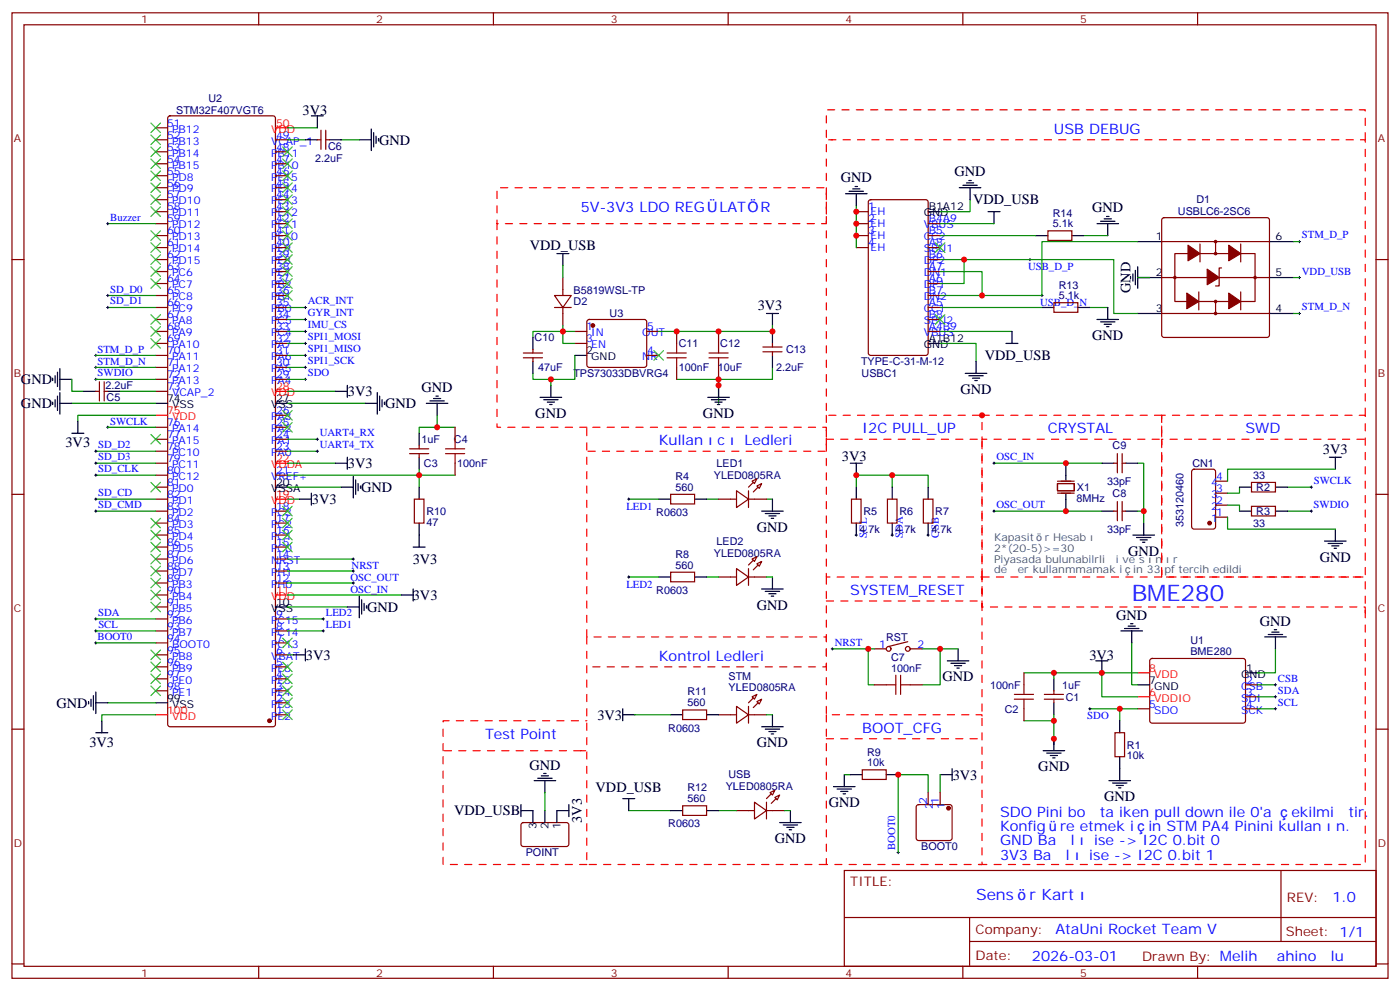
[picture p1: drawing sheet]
<svg xmlns="http://www.w3.org/2000/svg" width="412mm" height="292mm" viewBox="0 0 412 292" stroke-linecap="round" stroke-linejoin="round" font-family="sans-serif">
<g fill="none" stroke="#870000" stroke-width=".35">
<path d="M3.5 3.8h405.4v284.3h-405.4zM7.1 7.3h398.2v277.3h-398.2zM76.2 3.8v3.5M145.3 3.8v3.5M214.5 3.8v3.5M283.6 3.8v3.5M352.8 3.8v3.5M45.9 37.6h3.5M49.6 34.3l.5-.2h30.3l.5 .2 .2 .5v178.5l-.2 .5-.5 .2h-30.3l-.5-.2-.2-.5v-178.5zM45.9 58.8h3.5M45.9 55.3h3.5M45.9 51.8h3.5"/>
<path d="M45.9 48.2h3.5M45.9 44.7h3.5M45.9 41.2h3.5M81.1 58.8h3.6M81.1 55.3h3.6M81.1 51.8h3.6M81.1 48.2h3.6M81.1 44.7h3.6M81.1 41.2h3.6M256 59l.5-.2h16.2l.6 .4 .1 44.8-.5 .6-16.4 .1-.7-.5v-44.7zM3.5 76.4h3.6M45.9 76.4h3.5"/>
<path d="M45.9 80h3.5M45.9 72.9h3.5M45.9 69.4h3.5M45.9 65.9h3.5M45.9 62.3h3.5M81.1 76.4h3.6M81.1 80h3.6M81.1 72.9h3.6M81.1 69.4h3.6M81.1 65.9h3.6M81.1 62.3h3.6M252.2 72.9h3.6"/>
<path d="M252.2 69.4h3.6M252.2 65.9h3.6M252.2 62.3h3.6M273.4 76.4h3.5M273.4 80h3.5M273.4 72.9h3.5M273.4 69.4h3.5M273.4 65.9h3.5M405.3 76.4h3.6M45.9 97.6h3.5M45.9 94.1h3.5M45.9 90.6h3.5"/>
<path d="M45.9 87h3.5M45.9 83.5h3.5M81.1 97.6h3.6M81.1 94.1h3.6M81.1 90.6h3.6M81.1 87h3.6M81.1 83.5h3.6M169.3 97.6h3.6M173.1 94.3l.5-.2h16.2l.5 .2 .2 .5v12.7l-.2 .5-.5 .2h-16.2l-.5-.2-.2-.5v-12.7zM190.5 97.6h3.5M273.4 97.6h3.5M273.4 94.1h3.5"/>
<path d="M273.4 90.6h3.5M273.4 87h3.5M273.4 83.5h3.5M45.9 111.7h3.5M45.9 108.2h3.5M45.9 104.7h3.5M45.9 101.1h3.5M45.9 115.3h3.5M81.1 111.7h3.6M81.1 108.2h3.6M81.1 104.7h3.6M81.1 101.1h3.6"/>
<path d="M169.3 101.1h3.6M190.5 104.7h3.5M45.9 139.9h3.5M45.9 132.9h3.5M45.9 129.4h3.5M45.9 125.8h3.5M45.9 136.4h3.5M81.1 139.9h3.6M81.1 132.9h3.6M81.1 129.4h3.6M81.1 125.8h3.6M81.1 122.3h3.6"/>
<path d="M351.2 138.4l.5-.2h5.7l.6 .4 .1 16.5-.5 .7h-5.9l-.6-.4-.1-16.5zM3.5 145.6h3.6M45.9 157.6h3.5M45.9 154.1h3.5M45.9 150.5h3.5M45.9 143.5h3.5M45.9 147h3.5M81.1 157.6h3.6M81.1 154.1h3.6M81.1 150.5h3.6M311.5 142.4h4.9v2.1h-4.9zM311.5 145.2h4.9"/>
<path d="M311.5 141.7h4.9M358.1 145.2h3.5M358.1 141.7h3.5M358.1 152.3h3.5M358.1 148.8h3.5M405.3 145.6h3.6M45.9 171.7h3.5M45.9 168.2h3.5M45.9 164.6h3.5M45.9 161.1h3.5M45.9 175.2h3.5M45.9 178.8h3.5"/>
<path d="M81.1 171.7h3.6M81.1 168.2h3.6M81.1 164.6h3.6M81.1 161.1h3.6M45.9 199.9h3.5M45.9 196.4h3.5M45.9 192.9h3.5M45.9 189.3h3.5M45.9 185.8h3.5M45.9 182.3h3.5M81.1 199.9h3.6M81.1 196.4h3.6"/>
<path d="M81.1 192.9h3.6M81.1 189.3h3.6M81.1 185.8h3.6M81.1 182.3h3.6M338.9 194.1l.5-.2 27.1 .1 .4 .6-.1 17.9-.6 .5-27.1-.1-.4-.6v-17.7zM3.5 214.7h3.6M45.9 203.4h3.5M81.1 210.5h3.6M81.1 207h3.6M81.1 203.4h3.6M335.1 208.7h3.6M366.9 201.7h3.5"/>
<path d="M366.9 205.2h3.5M366.9 208.7h3.5M405.3 214.7h3.6M248.7 256.4h156.6v28.2h-156.6zM377.3 256.4v20.9M248.7 270.2h156.5M285.6 277.3h119.6M285.6 270.2v14.1M3.5 283.9h3.6M76.2 284.6v3.5M145.3 284.6v3.5M214.5 284.6v3.5"/>
<path d="M283.6 284.6v3.5M352.8 284.6v3.5M405.3 283.9h3.6"/>
</g>
<g fill="none" stroke="#000" stroke-width=".35">
<path d="M91.7 34.1h3.5M93.5 34.1v3.5M109.4 38v6.3M110.1 39.1v4.2M105.8 41.2h3.6M110.8 40.1v2.1M111.5 40.8v.7M249.1 57h6.3M250.1 56.3h4.3M251.2 55.6h2.1M251.9 54.9h.7M252.2 57v3.6"/>
<path d="M282.6 55.3h6.3M283.6 54.6h4.3M284.7 53.9h2.1M285.4 53.2h.7M285.8 55.3v3.5M273.4 62.3h3.5M323.1 65.9h6.4M324.2 65.2h4.2M325.3 64.5h2.1M326 63.7h.7M326.3 65.9v3.5M225.8 92.3h3.5"/>
<path d="M227.5 92.3v3.5M298.1 97.6v3.5M323.1 94.1h6.4M324.2 94.8h4.2M325.3 95.5h2.1M326 96.2h.7M326.3 90.6v3.5M15.5 111.4v.7M15.5 118.4v.7M16.2 110.7v2.1M16.2 117.7v2.1M16.9 109.6v4.2"/>
<path d="M16.9 116.7v4.2M17.6 118.8h3.6M17.6 108.5v6.4M17.6 115.6v6.4M17.6 111.7h3.6M45.9 118.8h3.5M81.1 118.8h3.6M98.8 115.3h3.5M102.3 113.5v3.5M107.6 118.8h3.5M111.1 115.6v6.4M111.8 116.7v4.2"/>
<path d="M112.5 117.7v2.1M113.2 118.4v.7M125.6 118.8h6.3M126.6 118.1h4.3M127.7 117.4h2.1M128.4 116.7h.7M128.8 118.8v3.5M169.3 104.7h3.6M208.5 117h6.3M209.5 117.7h4.3M210.6 118.4h2.1M211.3 119.1h.7"/>
<path d="M211.7 113.5v3.5M273.4 101.1h3.5M284.3 110h6.4M285.4 110.7h4.2M286.5 111.4h2.1M287.2 112.1h.7M287.5 106.4v3.6M296.3 101.1h3.6M21.2 127.6h3.5M22.9 124.1v3.5M98.8 136.4h3.5M102.3 134.7v3.5"/>
<path d="M250.5 136.4h3.5M252.2 136.4v3.5M314 136.4v5M391.6 134.7h3.5M393.3 134.7v3.5M81.1 143.5h3.6M88.2 147h3.5M91.7 145.2v3.6M100.5 143.5h3.6M104.1 140.3v6.3M104.8 141.4v4.2M105.5 142.4v2.1"/>
<path d="M106.2 143.1v.7M123.5 157.6v3.5M314 145.6v4.9M333.7 157.6h6.4M334.8 158.3h4.2M335.8 159h2.2M336.5 159.7h.8M336.9 154.1v3.5M390.2 159.3h6.3M393.3 155.8v3.5M81.1 178.8h3.6M102.3 178.8h3.5"/>
<path d="M105.8 175.6v6.3M106.5 176.6v4.3M107.2 177.7v2.1M107.9 178.4v.7M118.2 175.2h3.5M121.7 161.1h3.5M121.7 173.5v3.5M391.2 160.1h4.3M392.3 160.8h2.1M393 161.5h.7M86.4 192.9h3.6M90 191.1v3.5"/>
<path d="M279 194.6h6.4M280.1 195.3h4.2M281.2 196h2.1M281.9 196.7h.7M282.2 191.1v3.5M322.8 194.6h3.5M324.6 194.6v3.6M330.2 185.8h6.3M331.3 185.1h4.2M332.3 184.4h2.1M333 183.7h.7M333.4 185.8v3.5"/>
<path d="M366.9 198.2h3.5M372.5 187.6h6.4M373.6 186.9h4.2M374.6 186.2h2.2M375.4 185.5h.7M375.7 187.6v3.5M26.1 206.6v.7M26.8 205.9v2.1M27.5 204.9v4.2M28.2 207h3.5M28.2 215.8h3.5M28.2 203.8v6.3"/>
<path d="M30 212.3v3.5M45.9 207h3.5M310.4 217.6v3.5M335.1 201.7h3.6M245.5 231.7h6.4M246.6 232.4h4.2M247.6 233.1h2.2M248.4 233.8h.7M248.7 228.1v3.6M276.9 228.1h3.6M280.5 226.4v3.5M307.3 221.1h6.3"/>
<path d="M308.3 221.8h4.3M309.4 222.5h2.1M310.1 223.2h.7M326.7 229.9h6.3M327.7 230.6h4.3M328.8 231.3h2.1M329.5 232h.7M329.8 226.4v3.5"/>
</g>
<path d="M81.1 37.6h3.6M81.1 115.3h3.6M45.9 122.3h3.5M81.1 136.4h3.6M81.1 147h3.6M81.1 175.2h3.6M335.1 198.2h3.6M45.9 210.5h3.5M335.1 205.2h3.6" fill="none" stroke="#f00" stroke-width=".35"/>
<g fill="none" stroke="#008700" stroke-width=".35">
<path d="M84.7 37.6h8.8M84.7 41.2h5.3M100.5 41.2h5.3M285.8 58.8v3.5h-8.9M252.2 60.6v12.3M276.9 76.4h7.1v7.1h-7.1M276.9 80h12.4v7h-12.4M276.9 69.4h28.3M319.3 69.4h7M276.9 97.6h21.2M276.9 90.6h30M321 90.6h5.3"/>
<path d="M21.2 111.7v3.6h3.5M21.2 118.8h24.7M28.2 111.7h17.7M28.2 108.2h17.7M28.2 104.7h17.7M35.3 115.3h10.6M84.7 118.8h22.9M84.7 115.3h14.1M211.7 111.7v7.1M227.5 108.2v3.5h-28.2M276.9 101.1h10.6v5.3M31.7 125.8h14.2"/>
<path d="M45.9 122.3h-23v1.8M84.7 136.4h14.1M123.5 139.9v3.6M128.8 122.3v3.5M134.1 125.8h-10.6v1.8M262.8 139.9v3.6M292.8 136.4h31.8M335.1 136.4h1.8v17.7M393.3 138.2h-31.7v3.5M84.7 147h3.5M84.7 143.5h15.8M252.2 143.5v-3.6h21.2v3.6"/>
<path d="M292.8 150.5h31.8M361.6 148.8h3.5v1.7M361.6 152.3v3.5h31.7M365.1 143.5v1.7h-3.5M379.2 143.5h7.1M379.2 150.5h7.1M84.7 178.8h17.6M84.7 175.2h33.5M84.7 171.7h19.4M84.7 168.2h19.4M84.7 164.6h19.4M28.2 189.3h17.7"/>
<path d="M84.7 192.9h1.7M245.2 191.1h10.6v10.6h1.7M271.6 191.1h10.6M276.9 191.1v10.6h-5.3M301.6 198.2h33.5M324.6 198.2v7h10.5M333.4 189.3v12.4h1.7M375.7 191.1v7.1h-5.3M31.7 207h14.2M45.9 210.5h-15.9v1.8M301.6 212.3h8.8v7M321 208.7h14.1"/>
<path d="M329.8 208.7v3.6M370.4 208.7h5.3M370.4 205.2h5.3M370.4 201.7h5.3M248.7 228.1h1.8M273.4 233.4v-5.3h-8.8v23M276.9 228.1v5.3"/>
</g>
<g fill="none" stroke="#000" stroke-width=".29">
<path d="M303 76.4h.7M303.4 76.1v.7M306.6 87h.7M306.9 86.7v.7M27.9 108.2h.7M27.9 111.7h.7M27.9 104.7h.7M28.2 104.3v.7M28.2 107.8v.7M28.2 111.4v.7M31.4 125.8h.7M31.7 125.5v.7"/>
<path d="M292.5 136.4h.7M292.8 136.1v.7M251.9 157.6h.7M252.2 157.2v.7M262.5 157.6h.7M262.8 157.2v.7M273 157.6h.8M273.4 157.2v.7M292.5 150.5h.7M292.8 150.2v.7M103.7 171.7h.7M103.7 168.2h.7"/>
<path d="M103.7 164.6h.7M104.1 164.3v.7M104.1 167.8v.7M104.1 171.3v.7M27.9 189.3h.7M28.2 189v.7M320.7 208.7h.7M321 208.4v.7M375.4 208.7h.7M375.4 205.2h.7M375.4 201.7h.7M375.7 201.3v.7"/>
<path d="M375.7 204.9v.7M375.7 208.4v.7M264.2 251.1h.7M264.6 250.7v.7"/>
</g>
<g fill="#870000" stroke="#870000" stroke-width=".35">
<circle cx="79.4" cy="212.3" r=".53"/>
<circle cx="356.3" cy="154.1" r=".53"/>
<circle cx="174.6" cy="95.8" r=".53"/>
</g>
<path d="M275.5 71.5l2.8 2.8M278.3 71.5l-2.8 2.8M275.5 92.7l2.8 2.8M278.3 92.7l-2.8 2.8" fill="none" stroke="#3c3" stroke-width=".35"/>
<path d="M289.3 129.4v40.5M342.2 122.3v7.1M342.2 122.3h-52.9v7.1h52.9M289.3 169.9h112.9v84.7h-112.9v-84.7v8.9h112.9v1.7M342.2 169.9v-47.6h60v47.6h-60v-40.5h60" fill="none" stroke="#f00" stroke-width=".35" stroke-dasharray="2.1 2.1"/>
<path d="M342.4 64.3l.5-.2h30.3l.5 .2 .2 .5v33.9l-.2 .5-.5 .2h-30.3l-.5-.3-.2-.4v-33.9z" fill="#fff" stroke="#870000" stroke-width=".35"/>
<g fill="none" stroke="#000" stroke-width=".35">
<path d="M90 41.2h3.5M97 41.2h3.5M164 74.7h3.6M165.8 74.7v3.5M291 62.3h3.6M292.8 62.3v3.6M305.2 69.4h3.5M315.7 69.4h3.6M334.4 79.6v4.3M335.1 71.2h7.1M335.1 78.6v6.3M373.9 71.2h7.1"/>
<path d="M157 99.4v3.5M227.5 97.6v3.5M306.9 90.6h3.5M317.5 90.6h3.5M333 81.4v.7M333.7 80.7v2.1M335.1 81.7h7.1M335.1 92.3h7.1M373.9 81.7h7.1M373.9 92.3h7.1M24.7 115.3h3.5M31.7 115.3h3.6"/>
<path d="M157 106.4v3.6M159.1 117h6.4M160.2 117.7h4.2M161.2 118.4h2.1M161.9 119.1h.7M162.3 113.5v3.5M227.5 104.7v3.5M123.5 127.6v3.5M123.5 134.7v3.5M324.6 136.4h3.5M331.6 136.4h3.5M123.5 143.5v3.5"/>
<path d="M123.5 154.1v3.5M194 147h3.6M204.6 147h3.5M224.4 150.5h6.3M225.4 151.2h4.3M226.5 151.9h2.1M227.2 152.6h.7M227.5 147v3.5M252.2 143.5v3.5M252.2 154.1v3.5M262.8 143.5v3.5M262.8 154.1v3.5"/>
<path d="M273.4 143.5v3.5M273.4 154.1v3.5M324.6 150.5h3.5M331.6 150.5h3.5M365.1 150.5h3.6M365.1 143.5h3.6M375.7 150.5h3.5M375.7 143.5h3.5M194 169.9h3.6M204.6 169.9h3.5M224.4 173.5h6.3M225.4 174.2h4.3"/>
<path d="M226.5 174.9h2.1M227.2 175.6h.7M227.5 169.9v3.6M310.4 199.9v3.5M183.4 210.5h3.6M183.4 208.7v3.6M197.6 210.5h3.5M208.1 210.5h3.6M224.4 214h6.3M225.4 214.7h4.3M226.5 215.4h2.1M227.2 216.1h.7"/>
<path d="M227.5 210.5v3.5M310.4 207v3.5M329.8 212.3v3.5M153.5 238.7h3.5v3.6M153.5 237v3.5M157.3 229.9h6.4M158.4 229.2h4.2M159.5 228.5h2.1M160.2 227.8h.7M160.5 229.9v3.5M160.5 238.7v3.6M167.6 238.7h-3.6v3.6"/>
<path d="M167.6 237v3.5M183.4 235.2h3.6M185.2 235.2v3.5M197.6 238.7h3.5M208.1 238.7h3.6M232.8 238.7v3.6M250.5 228.1h3.5M261.1 228.1h3.5M329.8 222.8v3.6M229.7 242.3h6.3M230.7 243h4.2M231.8 243.7h2.1"/>
<path d="M232.5 244.4h.7"/>
</g>
<g fill="none" stroke="#870000" stroke-width=".35">
<path d="M94.5 38.3v5.7M96 38.3v5.7M93.5 41.2h1M96 41.2h1M308.7 68h7v2.8h-7zM342.2 71.2h31.7M346.1 74.7h23.6v14.1h-23.6zM353.5 71.9v5.3M358.1 71.2v3.5M359.8 78.9h-.7v5.3h-1M365.5 71.9v5.3M163.3 87h5l-2.5 3.6z"/>
<path d="M163.3 90.6h5M165.8 81.7v5.3M165.8 90.6v5.2M199.3 97.6v3.5M211.7 97.6v3.5M310.4 89.1h7.1v2.9h-7.1zM342.2 92.3h31.7M342.2 81.7h31.7M353.1 86v5.3M358.1 88.8v3.5M365.5 86v5.3M28.2 115.3h1.1"/>
<path d="M29.3 112.4v5.7M30.7 112.4v5.7M30.7 115.3h1M154.2 105.4h5.6M154.2 104h5.6M157 102.9v1.1M157 105.4v1M199.3 108.2v3.5M211.7 108.2v3.5M224.7 103.6h5.7M224.7 102.2h5.7M227.5 101.1v1.1"/>
<path d="M227.5 103.6v1.1M120.6 133.6h5.7M120.6 132.2h5.7M123.5 131.1v1.1M123.5 133.6v1.1M134.1 125.8v3.6M134.1 136.4v3.5M328.1 136.4h1M329.1 133.6v5.6M330.6 133.6v5.6M330.6 136.4h1M122.1 147h2.8v7.1h-2.8z"/>
<path d="M197.6 145.6h7v2.8h-7zM211.7 147h5.3M217 144.5l3.5 2.5-3.5 2.5zM220.5 144.5v5M220.5 147h5.3M221.5 141.7l1.5-.7-.8 1.4zM223 143.1l1.4-.7-.7 1.4zM250.8 147h2.8v7.1h-2.8zM261.4 147h2.8v7.1h-2.8zM272 147h2.8v7.1h-2.8zM328.1 150.5h1M329.1 147.7v5.7"/>
<path d="M330.6 147.7v5.7M330.6 150.5h1M368.7 142.1h7v2.8h-7zM368.7 149.1h7v2.8h-7zM197.6 168.5h7v2.8h-7zM211.7 169.9h5.3M217 167.5l3.5 2.4-3.5 2.5zM220.5 167.5v4.9M220.5 169.9h5.3M221.5 164.6l1.5-.7-.8 1.4zM223 166.1l1.4-.8-.7 1.5zM257.5 191.1h3.6"/>
<path d="M267.4 189l-5.6 1.4M268.1 191.1h3.5M301.6 198.2v3.5M201.1 209.1h7v2.8h-7zM211.7 210.5h5.3M217 208l3.5 2.5-3.5 2.5zM220.5 210.5h5.3M220.5 208v5M221.5 205.2l1.5-.7-.8 1.4zM223 206.6l1.4-.7-.7 1.4zM257.5 201.7h3.6M268.1 201.7h3.5"/>
<path d="M301.6 208.7v3.6M307.6 205.9h5.7M307.6 204.5h5.7M310.4 203.4v1.1M310.4 205.9v1.1M328.4 215.8h2.9v7h-2.9zM201.1 237.3h7v2.8h-7zM217 238.7h5.2M222.2 236.3l3.6 2.4-3.6 2.5zM225.8 238.7h5.3M225.8 236.3v4.9M226.8 233.4l1.4-.7-.7 1.4z"/>
<path d="M228.2 234.8l1.5-.7-.7 1.4zM254 226.7h7.1v2.9h-7.1zM270.1 237.2l.5-.2h9.2l.5 .2 .2 .5v9.1l-.3 .5-.4 .2h-9.2l-.5-.2-.2-.5v-9.1zM273.4 233.4v3.6M276.9 233.4v3.6M153.7 242.5l.5-.2h12.9l.5 .7-.1 5.9-.6 .4-13-.1-.4-.6v-5.6z"/>
<circle cx="358.1" cy="71.2" r=".35"/>
<circle cx="358.1" cy="74.7" r=".35"/>
<circle cx="346.1" cy="81.7" r=".35"/>
<circle cx="358.1" cy="88.8" r=".35"/>
<circle cx="358.1" cy="92.3" r=".35"/>
<circle cx="369.7" cy="81.7" r=".35"/>
<circle cx="261.8" cy="191.1" r=".71"/>
<circle cx="267.4" cy="191.1" r=".71"/>
</g>
<g fill="#870000" stroke="#870000" stroke-width=".35">
<path d="M355.6 79.3l3.5 2.4-3.5 2.2z"/>
<path d="M350 72.2l3.5 2.5-3.5 2.1z"/>
<path d="M361.9 72.2l3.6 2.5-3.6 2.1z"/>
<path d="M349.6 86.3l3.5 2.5-3.5 2.1z"/>
<path d="M361.9 86.3l3.6 2.5-3.6 2.1z"/>
<path d="M221.9 208.4l1.4-1.4z"/>
<path d="M220.5 207l1.4-1.4z"/>
<path d="M221.9 167.8l1.4-1.4z"/>
<path d="M220.5 166.4l1.4-1.4z"/>
<path d="M227.2 236.6l1.4-1.4z"/>
<path d="M227.2 233.8l-1.4 1.4z"/>
<path d="M221.9 144.9l1.4-1.4z"/>
<path d="M220.5 143.5l1.4-1.4z"/>
<circle cx="279.4" cy="238" r=".53"/>
</g>
<g fill="none" stroke="#000" stroke-width=".29">
<path d="M31.4 65.9h.7M31.7 65.5v.7M382.4 71.2h.7M382.8 70.8v.7M31.4 90.6h.7M31.4 87h.7M31.7 86.7v.7M31.7 90.2v.7M89.6 97.6h.7M89.6 90.6h.7M89.6 94.1h.7M90 90.2v.7"/>
<path d="M90 93.7v.7M90 97.3v.7M382.4 81.7h.7M382.4 92.3h.7M382.8 81.4v.7M382.8 92v.7M89.6 111.7h.7M89.6 101.1h.7M89.6 104.7h.7M89.6 108.2h.7M90 100.8v.7M90 104.3v.7"/>
<path d="M90 107.8v.7M90 111.4v.7M27.9 132.9h.7M27.9 136.4h.7M27.9 139.9h.7M28.2 132.5v.7M28.2 136.1v.7M28.2 139.6v.7M93.1 132.9h.7M93.1 129.4h.7M93.5 129v.7M93.5 132.5v.7"/>
<path d="M27.9 147h.7M27.9 150.5h.7M28.2 146.6v.8M28.2 150.2v.7M184.9 147h.7M185.2 146.6v.8M385.9 143.5h.7M385.9 150.5h.7M386.3 143.1v.7M386.3 150.2v.7M184.9 169.9h.7M185.2 169.6v.7"/>
<path d="M27.9 185.8h.7M27.9 182.3h.7M28.2 181.9v.7M28.2 185.5v.7M94.9 185.8h.7M94.9 182.3h.7M95.2 181.9v.7M95.2 185.5v.7M244.8 191.1h.7M245.2 190.7v.8"/>
</g>
<g fill="none" stroke="#008700" stroke-width=".35">
<path d="M31.7 65.9h14.2M165.8 78.2v3.5M276.9 65.9h15.9M284 76.4h44.1v15.9h7M335.1 71.2h-28.2v15.8h-17.6M381 71.2h1.8M31.7 90.6h14.2M31.7 87h14.2M84.7 97.6h5.3M84.7 94.1h5.3M84.7 90.6h5.3M157 99.4v-1.8h8.8v3.5h3.5"/>
<path d="M165.8 95.8v1.8h3.5M227.5 95.8v1.8h-33.5M335.1 81.7h3.6M381 81.7h1.8M381 92.3h1.8M84.7 111.7h5.3M84.7 108.2h5.3M84.7 104.7h5.3M84.7 101.1h5.3M157 110v1.7h5.3v1.8M169.3 104.7v7h-7M28.2 139.9h17.7"/>
<path d="M28.2 132.9h17.7M28.2 136.4h17.7M84.7 139.9h49.4M84.7 132.9h8.8M84.7 129.4h8.8M123.5 138.2v1.7M28.2 147h17.7M28.2 150.5h17.7M185.2 147h8.8M208.1 147h3.6M225.8 147h1.7M335.1 150.5h1.8"/>
<path d="M185.2 169.9h8.8M208.1 169.9h3.6M225.8 169.9h1.7M28.2 182.3h17.7M28.2 185.8h17.7M84.7 182.3h10.5M84.7 185.8h10.5M255.8 191.1h1.7M310.4 198.2v1.7M187 210.5h10.6M225.8 210.5h1.7M310.4 210.5v1.8"/>
<path d="M160.5 233.4v5.3M185.2 238.7h12.4M211.7 238.7h5.3M231.1 238.7h1.7"/>
</g>
<g fill="none" stroke="#3c3" stroke-width=".35">
<path d="M44.4 36.2l2.9 2.9M44.4 39.8l2.9 2.8M47.3 36.2l-2.9 2.9M47.3 39.8l-2.9 2.8M44.4 43.3l2.9 2.8M44.4 46.8l2.9 2.8M44.4 50.3l2.9 2.9M44.4 53.9l2.9 2.8M44.4 57.4l2.9 2.8M47.3 43.3l-2.9 2.8M47.3 46.8l-2.9 2.8M47.3 50.3l-2.9 2.9"/>
<path d="M47.3 53.9l-2.9 2.8M47.3 57.4l-2.9 2.8M83.3 43.3l2.8 2.8M83.3 46.8l2.8 2.8M83.3 50.3l2.8 2.9M83.3 53.9l2.8 2.8M83.3 57.4l2.8 2.8M86.1 43.3l-2.8 2.8M86.1 46.8l-2.8 2.8M86.1 50.3l-2.8 2.9M86.1 53.9l-2.8 2.8M86.1 57.4l-2.8 2.8"/>
<path d="M44.4 60.9l2.9 2.8M44.4 68l2.9 2.8M44.4 71.5l2.9 2.8M44.4 75l2.9 2.9M44.4 78.6l2.9 2.8M47.3 60.9l-2.9 2.8M47.3 68l-2.9 2.8M47.3 71.5l-2.9 2.8M47.3 75l-2.9 2.9M47.3 78.6l-2.9 2.8M83.3 78.6l2.8 2.8M83.3 75l2.8 2.9"/>
<path d="M83.3 71.5l2.8 2.8M83.3 68l2.8 2.8M83.3 64.5l2.8 2.8M83.3 60.9l2.8 2.8M86.1 78.6l-2.8 2.8M86.1 75l-2.8 2.9M86.1 71.5l-2.8 2.8M86.1 68l-2.8 2.8M86.1 64.5l-2.8 2.8M86.1 60.9l-2.8 2.8M44.4 82.1l2.9 2.8M44.4 92.7l2.9 2.8"/>
<path d="M44.4 96.2l2.9 2.8M44.4 99.7l2.9 2.9M47.3 82.1l-2.9 2.8M47.3 92.7l-2.9 2.8M47.3 96.2l-2.9 2.8M47.3 99.7l-2.9 2.9M83.3 85.6l2.8 2.8M83.3 82.1l2.8 2.8M86.1 85.6l-2.8 2.8M86.1 82.1l-2.8 2.8M192.6 103.3l2.8 2.8M195.4 103.3l-2.8 2.8"/>
<path d="M44.4 128l2.9 2.8M47.3 128l-2.9 2.8M83.3 124.4l2.8 2.8M83.3 120.9l2.8 2.8M86.1 124.4l-2.8 2.8M86.1 120.9l-2.8 2.8M44.4 142.1l2.9 2.8M44.4 152.6l2.9 2.9M44.4 156.2l2.9 2.8M44.4 159.7l2.9 2.8M47.3 159.7l-2.9 2.8M47.3 142.1l-2.9 2.8"/>
<path d="M47.3 152.6l-2.9 2.9M47.3 156.2l-2.9 2.8M83.3 159.7l2.8 2.8M83.3 156.2l2.8 2.8M83.3 152.6l2.8 2.9M83.3 149.1l2.8 2.8M86.1 159.7l-2.8 2.8M86.1 156.2l-2.8 2.8M86.1 152.6l-2.8 2.9M86.1 149.1l-2.8 2.8M44.4 163.2l2.9 2.9M44.4 166.8l2.9 2.8"/>
<path d="M44.4 170.3l2.9 2.8M44.4 173.8l2.9 2.8M44.4 177.3l2.9 2.9M47.3 163.2l-2.9 2.9M47.3 166.8l-2.9 2.8M47.3 170.3l-2.9 2.8M47.3 173.8l-2.9 2.8M47.3 177.3l-2.9 2.9M44.4 191.5l2.9 2.8M44.4 195l2.9 2.8M44.4 198.5l2.9 2.8M47.3 198.5l-2.9 2.8"/>
<path d="M47.3 195l-2.9 2.8M47.3 191.5l-2.9 2.8M83.3 198.5l2.8 2.8M83.3 195l2.8 2.8M83.3 187.9l2.8 2.8M86.1 198.5l-2.8 2.8M86.1 195l-2.8 2.8M86.1 187.9l-2.8 2.8M44.4 202l2.9 2.9M47.3 202l-2.9 2.9M83.3 209.1l2.8 2.8M83.3 205.6l2.8 2.8"/>
<path d="M83.3 202l2.8 2.9M86.1 209.1l-2.8 2.8M86.1 205.6l-2.8 2.8M86.1 202l-2.8 2.9"/>
</g>
<path d="M402.2 41.2v-8.9h-158.8v8.9h1.8M172.9 125.8h-26.5v-59.9h97v-10.6h-97v10.6M243.4 122.3v47.6h45.9v-40.5h-45.9M402.2 122.3v-81.1h-158.8v81.1h45.9M243.4 169.9v40.6h45.9v1.8M243.4 177h45.9M172.9 187.6v-54.7h70.5v-7.1h-70.5v7.1M243.4 210.5v44.1h45.9h-1.8M243.4 217.6h45.9M130.5 221.1v-8.8h42.4M172.9 254.6h-42.4v-33.5h42.4h-1.8M243.4 254.6h-70.5v-67h70.5v8.8h-70.5" fill="none" stroke="#f00" stroke-width=".35" stroke-dasharray="2.1 2.1"/>
<g fill="none" stroke="#a10000" stroke-width=".35">
<path d="M196.5 105.4h5.6M196.5 104h5.6M199.3 101.1v2.9M199.3 105.4v2.8M208.8 105.4h5.7M208.8 104h5.7M211.7 101.1v2.9M211.7 105.4v2.8M131.2 133.6h5.7M131.2 132.2h5.7M134.1 129.4v2.8M134.1 133.6v2.8"/>
<path d="M263.9 198.9v5.6M265.3 198.9v5.6M261.1 201.7h2.8M265.3 201.7h2.8M298.8 205.9h5.6M298.8 204.5h5.6M301.6 201.7v2.8M301.6 205.9v2.8"/>
</g>
<g fill="#c00">
<circle cx="310.4" cy="217.6" r=".88"/>
<circle cx="252.2" cy="139.9" r=".88"/>
<circle cx="262.8" cy="139.9" r=".88"/>
<circle cx="128.8" cy="125.8" r=".88"/>
<circle cx="276.9" cy="191.1" r=".88"/>
<circle cx="314" cy="136.4" r=".88"/>
<circle cx="314" cy="150.5" r=".88"/>
<circle cx="252.2" cy="69.4" r=".88"/>
<circle cx="252.2" cy="65.9" r=".88"/>
<circle cx="252.2" cy="62.3" r=".88"/>
<circle cx="211.7" cy="111.7" r=".88"/>
<circle cx="324.6" cy="198.2" r=".88"/>
<circle cx="329.8" cy="208.7" r=".88"/>
<circle cx="289.3" cy="122.3" r=".88"/>
<circle cx="162.3" cy="111.7" r=".88"/>
<circle cx="211.7" cy="113.5" r=".88"/>
<circle cx="123.5" cy="139.9" r=".88"/>
<circle cx="289.3" cy="87" r=".88"/>
<circle cx="284" cy="76.4" r=".88"/>
<circle cx="310.4" cy="198.2" r=".88"/>
<circle cx="310.4" cy="212.3" r=".88"/>
<circle cx="199.3" cy="97.6" r=".88"/>
<circle cx="227.5" cy="97.6" r=".88"/>
<circle cx="211.7" cy="97.6" r=".88"/>
<circle cx="336.9" cy="150.5" r=".88"/>
<circle cx="264.6" cy="228.1" r=".88"/>
<circle cx="255.8" cy="191.1" r=".88"/>
<circle cx="165.8" cy="97.6" r=".88"/>
</g>
<text font-size="6.7" fill="#00f" x="333.4" y="177">BME280</text>
<g font-size="4.6" fill="#00f">
<text x="287.5" y="265.2">Sens</text>
<text x="303.2" y="265.2">r Kart</text>
</g>
<g font-size="4.2">
<text x="89.1" y="33.8">3V3</text>
<text x="111.7" y="42.6">GND</text>
<text x="247.6" y="53.7">GND</text>
<text x="281.2" y="52">GND</text>
<text x="286.7" y="60.2">VDD_USB</text>
<text x="321.7" y="62.6">GND</text>
<text x="156" y="73.6">VDD_USB</text>
<text x="333" y="86.3" transform="rotate(-90 333 86.3)">GND</text>
<text x="223.2" y="91.2">3V3</text>
<text x="321.7" y="100.2">GND</text>
<text x="290.1" y="106.1">VDD_USB</text>
<text x="6.2" y="113.2">GND</text>
<text x="102.5" y="116.7">3V3</text>
<text x="124.1" y="115.4">GND</text>
<text x="282.9" y="116">GND</text>
<text x="6.2" y="120.2">GND</text>
<text x="113.4" y="120.2">GND</text>
<text x="157.7" y="123.1">GND</text>
<text x="207.1" y="123.1">GND</text>
<text x="19.3" y="131.7">3V3</text>
<text x="102.5" y="137.9">3V3</text>
<text x="248" y="135.7">3V3</text>
<text x="389.7" y="133.6">3V3</text>
<text x="91.9" y="148.4">3V3</text>
<text x="106.4" y="144.9">GND</text>
<text x="223" y="156.6">GND</text>
<text x="121.6" y="166.1">3V3</text>
<text x="332.3" y="163.7">GND</text>
<text x="388.8" y="165.4">GND</text>
<text x="121.6" y="176.7">3V3</text>
<text x="223" y="179.6">GND</text>
<text x="108.1" y="180.2">GND</text>
<text x="328.8" y="182.6">GND</text>
<text x="371.1" y="184.4">GND</text>
<text x="90.1" y="194.3">3V3</text>
<text x="320.9" y="194.3">3V3</text>
<text x="277.6" y="200.6">GND</text>
<text x="16.6" y="208.4">GND</text>
<text x="176" y="211.9">3V3</text>
<text x="26.3" y="219.9">3V3</text>
<text x="223" y="220.1">GND</text>
<text x="155.9" y="226.7">GND</text>
<text x="305.9" y="227.2">GND</text>
<text x="175.4" y="233.1">VDD_USB</text>
<text x="280.6" y="229.6">3V3</text>
<text x="244.1" y="237.8">GND</text>
<text x="325.3" y="236">GND</text>
<text x="133.8" y="240.2">VDD_USB</text>
<text x="171.4" y="242.4" transform="rotate(-90 171.4 242.4)">3V3</text>
<text x="228.2" y="248.4">GND</text>
</g>
<g font-size="4.2" fill="#00f">
<text x="310.4" y="39.4">USB DEBUG</text>
<text x="171.1" y="62.3">5V-3V3 LDO REG</text>
<text x="211.9" y="62.3">LAT</text>
<text x="224" y="62.3">R</text>
<text x="194" y="131.1">Kullan</text>
<text x="211.4" y="131.1">c</text>
<text x="219.3" y="131.1">Ledleri</text>
<text x="254" y="127.6">I2C PULL_UP</text>
<text x="308.7" y="127.6">CRYSTAL</text>
<text x="366.9" y="127.6">SWD</text>
<text x="250.5" y="175.2">SYSTEM_RESET</text>
<text x="194" y="194.6">Kontrol Ledleri</text>
<text x="254" y="215.8">BOOT_CFG</text>
<text x="142.9" y="217.6">Test Point</text>
<text x="294.6" y="240.5">SDO Pini bo</text>
<text x="294.6" y="244.7">Konfig</text>
<text x="312.3" y="244.7">re etmek i</text>
<text x="324" y="240.5">ta iken pull down ile 0'a</text>
<text x="338.3" y="244.7">in STM PA4 Pinini kullan</text>
<text x="380.4" y="240.5">ekilmi</text>
<text x="393.6" y="244.7">n.</text>
<text x="397.2" y="240.5">tir.</text>
<text x="294.6" y="249">GND Ba</text>
<text x="315.4" y="249">l</text>
<text x="322.3" y="249">ise -&gt; I2C 0.bit 0</text>
<text x="294.6" y="253.2">3V3 Ba</text>
<text x="314" y="253.2">l</text>
<text x="320.9" y="253.2">ise -&gt; I2C 0.bit 1</text>
<text x="392.5" y="265.6">1.0</text>
<text x="310.9" y="275.2">AtaUni Rocket Team V</text>
<text x="304" y="283">2026-03-01</text>
<text x="376.1" y="282.9">ahino</text>
<text x="392" y="282.9">lu</text>
</g>
<g font-size="3.9" fill="#800">
<text x="250.5" y="260.9">TITLE:</text>
<text x="379.1" y="265.6">REV:</text>
<text x="287.4" y="275.1">Company:</text>
<text x="378.7" y="275.8">Sheet: 1/1</text>
<text x="287.4" y="282.8">Date:</text>
<text x="336.4" y="282.9">Drawn By: Melih</text>
</g>
<g font-size="3.2" fill="#800">
<text x="41.6" y="6.8">1</text>
<text x="110.8" y="6.8">2</text>
<text x="179.9" y="6.8">3</text>
<text x="249.1" y="6.8">4</text>
<text x="318.2" y="6.8">5</text>
<text x="4.1" y="41.9">A</text>
<text x="405.9" y="41.9">A</text>
<text x="4.1" y="111">B</text>
<text x="405.9" y="111">B</text>
<text x="4.1" y="180.2">C</text>
<text x="405.9" y="180.2">C</text>
<text x="4.1" y="249.3">D</text>
<text x="405.9" y="249.3">D</text>
<text x="41.6" y="287.6">1</text>
<text x="110.8" y="287.6">2</text>
<text x="179.9" y="287.6">3</text>
<text x="249.1" y="287.6">4</text>
<text x="318.2" y="287.6">5</text>
</g>
<g font-size="3.2" fill="#000080">
<text x="61.4" y="30">U2</text>
<text x="51.9" y="33.5">STM32F407VGT6</text>
<text x="92.8" y="47.6">2.2uF</text>
<text x="96.7" y="44">C6</text>
<text x="352.4" y="59.9">D1</text>
<text x="310.1" y="63.8">R14</text>
<text x="347" y="63.5">USBLC6-2SC6</text>
<text x="310.1" y="66.9">5.1k</text>
<text x="168.9" y="86.4">B5819WSL-TP</text>
<text x="169" y="89.9">D2</text>
<text x="311.9" y="88.1">5.1k</text>
<text x="311.9" y="85">R13</text>
<text x="179.6" y="93.5">U3</text>
<text x="157.5" y="100.5">C10</text>
<text x="200" y="102.3">C11</text>
<text x="212.2" y="102.3">C12</text>
<text x="231.6" y="104">C13</text>
<text x="253.6" y="107.6">TYPE-C-31-M-12</text>
<text x="158.5" y="109.3">47uF</text>
<text x="168.9" y="111.1">TPS73033DBVRG4</text>
<text x="199.9" y="109.3">100nF</text>
<text x="211.4" y="109.3">10uF</text>
<text x="228.6" y="109.3">2.2uF</text>
<text x="253.8" y="111.1">USBC1</text>
<text x="31.1" y="114.6">2.2uF</text>
<text x="31.4" y="118.2">C5</text>
<text x="124.2" y="130.5">1uF</text>
<text x="133.7" y="130.5">C4</text>
<text x="124.9" y="137.5">C3</text>
<text x="134.7" y="137.6">100nF</text>
<text x="211.1" y="137.5">LED1</text>
<text x="327.7" y="132.2">C9</text>
<text x="351.2" y="137.6">CN1</text>
<text x="199" y="141.3">R4</text>
<text x="210.3" y="141.1">YLED0805RA</text>
<text x="326.1" y="142.8">33pF</text>
<text x="369.1" y="141.1">33</text>
<text x="199" y="144.5">560</text>
<text x="317.1" y="147.8">8MHz</text>
<text x="317.2" y="144.6">X1</text>
<text x="327.7" y="146.4">C8</text>
<text x="370.1" y="144.6">R2</text>
<text x="125.6" y="154.9">47</text>
<text x="125.6" y="151.7">R10</text>
<text x="193.3" y="151.9">R0603</text>
<text x="254.4" y="151.7">R5</text>
<text x="264.9" y="151.7">R6</text>
<text x="275.5" y="151.7">R7</text>
<text x="348.7" y="155.2" transform="rotate(-90 348.7 155.2)">353120460</text>
<text x="369.1" y="155.2">33</text>
<text x="370.1" y="151.7">R3</text>
<text x="211.1" y="160.5">LED2</text>
<text x="253.2" y="157">4.7k</text>
<text x="263.8" y="157">4.7k</text>
<text x="274.4" y="157">4.7k</text>
<text x="326.1" y="156.9">33pF</text>
<text x="199" y="167.5">560</text>
<text x="199" y="164.2">R8</text>
<text x="210.3" y="164">YLED0805RA</text>
<text x="193.3" y="174.9">R0603</text>
<text x="261" y="188.7">RST</text>
<text x="350.7" y="189.7">U1</text>
<text x="262.5" y="197.8">100nF</text>
<text x="262.5" y="194.6">C7</text>
<text x="350.7" y="192.9">BME280</text>
<text x="214.6" y="203.4">YLED0805RA</text>
<text x="214.6" y="200.3">STM</text>
<text x="291.7" y="202.8">100nF</text>
<text x="312.9" y="202.9">1uF</text>
<text x="202.5" y="208">560</text>
<text x="202.5" y="204.8">R11</text>
<text x="296" y="209.9">C2</text>
<text x="314" y="206.4">C1</text>
<text x="196.8" y="215.4">R0603</text>
<text x="332" y="220.5">R1</text>
<text x="255.4" y="225.7">10k</text>
<text x="255.4" y="222.5">R9</text>
<text x="332" y="223.6">10k</text>
<text x="202.5" y="233">R12</text>
<text x="213.8" y="232.8">YLED0805RA</text>
<text x="214.6" y="229.3">USB</text>
<text x="202.5" y="236.3">560</text>
<text x="196.8" y="243.7">R0603</text>
<text x="271.3" y="250.4">BOOT0</text>
<text x="154.9" y="252.2">POINT</text>
</g>
<g font-size="3.2" fill="#00f">
<text x="49.2" y="37.3">51</text>
<text x="49.2" y="40.8">52</text>
<text x="50.7" y="39.1">PB12</text>
<text x="81.3" y="40.8">49</text>
<text x="49.2" y="44.3">53</text>
<text x="49.2" y="47.9">54</text>
<text x="50.7" y="42.6">PB13</text>
<text x="50.7" y="46.1">PB14</text>
<text x="79.8" y="46.1">PB11</text>
<text x="79.8" y="42.6">VCAP_1</text>
<text x="81.3" y="47.9">47</text>
<text x="81.3" y="44.3">48</text>
<text x="49.2" y="51.4">55</text>
<text x="50.7" y="49.6">PB15</text>
<text x="50.7" y="53.2">PD8</text>
<text x="79.8" y="53.2">PE15</text>
<text x="79.8" y="49.6">PB10</text>
<text x="81.3" y="51.4">46</text>
<text x="49.2" y="54.9">56</text>
<text x="49.2" y="58.5">57</text>
<text x="50.7" y="56.7">PD9</text>
<text x="79.8" y="56.7">PE14</text>
<text x="81.3" y="58.5">44</text>
<text x="81.3" y="54.9">45</text>
<text x="32.5" y="65">Buzzer</text>
<text x="49.2" y="62">58</text>
<text x="49.2" y="65.5">59</text>
<text x="50.7" y="60.2">PD10</text>
<text x="50.7" y="63.7">PD11</text>
<text x="79.8" y="63.7">PE12</text>
<text x="79.8" y="60.2">PE13</text>
<text x="81.3" y="65.5">42</text>
<text x="81.3" y="62">43</text>
<text x="255.8" y="65.5">2</text>
<text x="255.8" y="62">1</text>
<text x="256.5" y="63.4">EH</text>
<text x="273.6" y="65.5">B4A9</text>
<text x="49.2" y="69">60</text>
<text x="50.7" y="67.3">PD12</text>
<text x="50.7" y="70.8">PD13</text>
<text x="79.8" y="70.8">PE10</text>
<text x="79.8" y="67.3">PE11</text>
<text x="81.3" y="69">41</text>
<text x="255.8" y="69">3</text>
<text x="256.5" y="70.4">EH</text>
<text x="256.5" y="66.9">EH</text>
<text x="272.1" y="70.8">CC2</text>
<text x="272.1" y="67.3">VBUS</text>
<text x="273.6" y="69">B5</text>
<text x="383.5" y="70.2">STM_D_P</text>
<text x="49.2" y="72.6">61</text>
<text x="49.2" y="76.1">62</text>
<text x="50.7" y="74.3">PD14</text>
<text x="50.7" y="77.9">PD15</text>
<text x="79.8" y="77.9">PE8</text>
<text x="79.8" y="74.3">PE9</text>
<text x="81.3" y="76.1">39</text>
<text x="81.3" y="72.6">40</text>
<text x="255.8" y="72.6">4</text>
<text x="256.5" y="74">EH</text>
<text x="272.1" y="77.9">DP2</text>
<text x="272.1" y="74.3">SBU1</text>
<text x="273.6" y="76.1">B6</text>
<text x="273.6" y="72.6">A8</text>
<text x="49.2" y="79.6">63</text>
<text x="49.2" y="83.1">64</text>
<text x="50.7" y="81.4">PC6</text>
<text x="79.8" y="81.4">PE7</text>
<text x="81.3" y="83.1">37</text>
<text x="81.3" y="79.6">38</text>
<text x="272.1" y="81.4">DN1</text>
<text x="273.6" y="83.1">A6</text>
<text x="273.6" y="79.6">A7</text>
<text x="302.8" y="79.6">USB_D_P</text>
<text x="383.5" y="80.9">VDD_USB</text>
<text x="32.5" y="86.1">SD_D0</text>
<text x="32.5" y="89.7">SD_D1</text>
<text x="49.2" y="86.7">65</text>
<text x="50.7" y="84.9">PC7</text>
<text x="50.7" y="88.4">PC8</text>
<text x="79.8" y="88.4">PB1</text>
<text x="79.8" y="84.9">PB2</text>
<text x="81.3" y="86.7">36</text>
<text x="90.7" y="89.7">ACR_INT</text>
<text x="272.1" y="88.4">DN2</text>
<text x="272.1" y="84.9">DP1</text>
<text x="273.6" y="86.7">B7</text>
<text x="49.2" y="90.2">66</text>
<text x="49.2" y="93.7">67</text>
<text x="50.7" y="92">PC9</text>
<text x="50.7" y="95.5">PA8</text>
<text x="79.8" y="95.5">PC5</text>
<text x="79.8" y="92">PB0</text>
<text x="81.3" y="93.7">34</text>
<text x="81.3" y="90.2">35</text>
<text x="90.7" y="93.2">GYR_INT</text>
<text x="272.1" y="95.5">SBU2</text>
<text x="272.1" y="92">CC1</text>
<text x="273.6" y="93.7">B8</text>
<text x="273.6" y="90.2">A5</text>
<text x="306.4" y="90.2">USB_D_N</text>
<text x="383.5" y="91.4">STM_D_N</text>
<text x="49.2" y="97.3">68</text>
<text x="49.2" y="100.8">69</text>
<text x="50.7" y="99">PA9</text>
<text x="79.8" y="99">PC4</text>
<text x="81.3" y="100.8">32</text>
<text x="81.3" y="97.3">33</text>
<text x="90.7" y="96.7">IMU_CS</text>
<text x="90.7" y="100.3">SPI1_MOSI</text>
<text x="172.7" y="100.8">3</text>
<text x="172.7" y="97.3">1</text>
<text x="174.2" y="99">IN</text>
<text x="189.2" y="99">OUT</text>
<text x="190.7" y="97.3">5</text>
<text x="272.1" y="99">VBUS</text>
<text x="273.6" y="97.3">A4B9</text>
<text x="28.7" y="103.9">STM_D_P</text>
<text x="28.7" y="107.4">STM_D_N</text>
<text x="49.2" y="104.3">70</text>
<text x="49.2" y="107.8">71</text>
<text x="50.7" y="102.6">PA10</text>
<text x="50.7" y="106.1">PA11</text>
<text x="79.8" y="106.1">PA6</text>
<text x="79.8" y="102.6">PA7</text>
<text x="81.3" y="107.8">30</text>
<text x="81.3" y="104.3">31</text>
<text x="90.7" y="103.8">SPI1_MISO</text>
<text x="90.7" y="107.3">SPI1_SCK</text>
<text x="174.2" y="102.6">EN</text>
<text x="189.2" y="106.1">NR</text>
<text x="190.7" y="104.3">4</text>
<text x="28.8" y="110.7">SWDIO</text>
<text x="49.2" y="111.4">72</text>
<text x="50.7" y="109.6">PA12</text>
<text x="50.7" y="113.1">PA13</text>
<text x="79.8" y="113.1">PA4</text>
<text x="79.8" y="109.6">PA5</text>
<text x="81.3" y="111.4">29</text>
<text x="90.7" y="110.8">SDO</text>
<text x="49.2" y="114.9">73</text>
<text x="50.7" y="116.7">VCAP_2</text>
<text x="32.4" y="125">SWCLK</text>
<text x="49.2" y="125.5">76</text>
<text x="79.8" y="123.7">PA3</text>
<text x="81.3" y="125.5">25</text>
<text x="81.3" y="122">26</text>
<text x="49.2" y="129">77</text>
<text x="50.7" y="127.2">PA14</text>
<text x="50.7" y="130.8">PA15</text>
<text x="79.8" y="130.8">PA1</text>
<text x="79.8" y="127.2">PA2</text>
<text x="81.3" y="129">24</text>
<text x="94.2" y="128.5">UART4_RX</text>
<text x="28.9" y="132">SD_D2</text>
<text x="28.9" y="135.5">SD_D3</text>
<text x="49.2" y="132.5">78</text>
<text x="49.2" y="136.1">79</text>
<text x="50.7" y="134.3">PC10</text>
<text x="50.7" y="137.8">PC11</text>
<text x="79.8" y="134.3">PA0</text>
<text x="81.3" y="132.5">23</text>
<text x="94.2" y="132">UART4_TX</text>
<text x="293.5" y="135.5">OSC_IN</text>
<text x="28.9" y="139.1">SD_CLK</text>
<text x="49.2" y="139.6">80</text>
<text x="49.2" y="143.1">81</text>
<text x="50.7" y="141.4">PC12</text>
<text x="79.8" y="141.4">VREF+</text>
<text x="81.3" y="139.6">21</text>
<text x="356.8" y="143.1">4</text>
<text x="358.2" y="141.4">4</text>
<text x="387" y="142.6">SWCLK</text>
<text x="28.9" y="149.6">SD_CMD</text>
<text x="28.9" y="146.1">SD_CD</text>
<text x="49.2" y="146.6">82</text>
<text x="50.7" y="144.9">PD0</text>
<text x="50.7" y="148.4">PD1</text>
<text x="293.5" y="149.7">OSC_OUT</text>
<text x="356.8" y="146.6">3</text>
<text x="358.2" y="148.4">2</text>
<text x="358.2" y="144.9">3</text>
<text x="386.9" y="149.6">SWDIO</text>
<text x="49.2" y="150.2">83</text>
<text x="49.2" y="153.7">84</text>
<text x="50.7" y="151.9">PD2</text>
<text x="50.7" y="155.5">PD3</text>
<text x="79.8" y="155.5">PC2</text>
<text x="79.8" y="151.9">PC3</text>
<text x="81.3" y="153.7">17</text>
<text x="81.3" y="150.2">18</text>
<text x="184.5" y="150.1">LED1</text>
<text x="356.8" y="153.7">1</text>
<text x="356.8" y="150.2">2</text>
<text x="358.2" y="151.9">1</text>
<text x="49.2" y="157.2">85</text>
<text x="49.2" y="160.8">86</text>
<text x="50.7" y="159">PD4</text>
<text x="79.8" y="159">PC1</text>
<text x="81.3" y="160.8">15</text>
<text x="81.3" y="157.2">16</text>
<text x="255.3" y="158.3" transform="rotate(-90 255.3 158.3)">SCL</text>
<text x="265.9" y="158.3" transform="rotate(-90 265.9 158.3)">SDA</text>
<text x="276.5" y="158.3" transform="rotate(-90 276.5 158.3)">CSB</text>
<text x="49.2" y="164.3">87</text>
<text x="49.2" y="167.8">88</text>
<text x="50.7" y="162.5">PD5</text>
<text x="50.7" y="166.1">PD6</text>
<text x="79.8" y="166.1">NRST</text>
<text x="79.8" y="162.5">PC0</text>
<text x="81.3" y="167.8">13</text>
<text x="81.3" y="164.3">14</text>
<text x="103.6" y="167.6">NRST</text>
<text x="49.2" y="171.3">89</text>
<text x="50.7" y="169.6">PD7</text>
<text x="50.7" y="173.1">PB3</text>
<text x="79.8" y="173.1">PH0</text>
<text x="79.8" y="169.6">PH1</text>
<text x="81.3" y="171.3">12</text>
<text x="103.2" y="171.2">OSC_OUT</text>
<text x="184.5" y="173">LED2</text>
<text x="49.2" y="174.9">90</text>
<text x="49.2" y="178.4">91</text>
<text x="50.7" y="176.6">PB4</text>
<text x="103.2" y="174.7">OSC_IN</text>
<text x="28.9" y="181.4">SDA</text>
<text x="29" y="184.9">SCL</text>
<text x="49.2" y="181.9">92</text>
<text x="49.2" y="185.5">93</text>
<text x="50.7" y="180.2">PB5</text>
<text x="50.7" y="183.7">PB6</text>
<text x="79.8" y="183.7">PC15</text>
<text x="81.3" y="185.5">8</text>
<text x="81.3" y="181.9">9</text>
<text x="96" y="185">LED1</text>
<text x="96" y="181.5">LED2</text>
<text x="28.7" y="188.6">BOOT0</text>
<text x="49.2" y="189">94</text>
<text x="50.7" y="187.2">PB7</text>
<text x="50.7" y="190.7">BOOT0</text>
<text x="79.8" y="190.7">PC13</text>
<text x="79.8" y="187.2">PC14</text>
<text x="81.3" y="189">7</text>
<text x="245.9" y="190.2">NRST</text>
<text x="258.9" y="190.7">1</text>
<text x="270.2" y="190.7">2</text>
<text x="49.2" y="192.5">95</text>
<text x="49.2" y="196">96</text>
<text x="50.7" y="194.3">PB8</text>
<text x="50.7" y="197.8">PB9</text>
<text x="79.8" y="197.8">PE6</text>
<text x="79.8" y="194.3">VBAT</text>
<text x="81.3" y="196">5</text>
<text x="81.3" y="192.5">6</text>
<text x="49.2" y="199.6">97</text>
<text x="49.2" y="203.1">98</text>
<text x="50.7" y="201.3">PE0</text>
<text x="79.8" y="201.3">PE5</text>
<text x="81.3" y="203.1">3</text>
<text x="81.3" y="199.6">4</text>
<text x="365.6" y="203.1">CSB</text>
<text x="367.1" y="201.3">2</text>
<text x="376.5" y="200.8">CSB</text>
<text x="50.7" y="204.9">PE1</text>
<text x="79.8" y="208.4">PE3</text>
<text x="79.8" y="204.9">PE4</text>
<text x="81.3" y="206.6">2</text>
<text x="338.5" y="208.4">5</text>
<text x="365.6" y="206.6">SDI</text>
<text x="367.1" y="204.9">3</text>
<text x="367.1" y="208.4">4</text>
<text x="376.5" y="207.9">SCL</text>
<text x="376.5" y="204.3">SDA</text>
<text x="79.8" y="211.9">PE2</text>
<text x="81.3" y="210.1">1</text>
<text x="320.3" y="211.8">SDO</text>
<text x="340" y="210.1">SDO</text>
<text x="365.6" y="210.1">SCK</text>
<text x="273" y="236.8" transform="rotate(-90 273 236.8)">2</text>
<text x="274.8" y="238.3" transform="rotate(-90 274.8 238.3)">2</text>
<text x="276.6" y="236.8" transform="rotate(-90 276.6 236.8)">1</text>
<text x="278.3" y="238.3" transform="rotate(-90 278.3 238.3)">1</text>
<text x="263.7" y="250.3" transform="rotate(-90 263.7 250.3)">BOOT0</text>
</g>
<g font-size="3.2" fill="#f00">
<text x="79.8" y="39.1">VDD</text>
<text x="81.3" y="37.3">50</text>
<text x="79.8" y="116.7">VDD</text>
<text x="81.3" y="114.9">28</text>
<text x="49.2" y="122">75</text>
<text x="50.7" y="123.7">VDD</text>
<text x="79.8" y="137.8">VDDA</text>
<text x="81.3" y="136.1">22</text>
<text x="79.8" y="148.4">VDD</text>
<text x="81.3" y="146.6">19</text>
<text x="79.8" y="176.6">VDD</text>
<text x="81.3" y="174.9">11</text>
<text x="338.5" y="197.8">8</text>
<text x="340" y="199.6">VDD</text>
<text x="338.5" y="204.9">6</text>
<text x="340" y="206.6">VDDIO</text>
<text x="49.2" y="210.1">100</text>
<text x="50.7" y="211.9">VDD</text>
</g>
<g font-size="3.2">
<text x="272.1" y="63.7">GND</text>
<text x="273.6" y="62">B1A12</text>
<text x="340.4" y="70.8">1</text>
<text x="375.7" y="70.8">6</text>
<text x="340.4" y="81.4">2</text>
<text x="375.7" y="81.4">5</text>
<text x="340.4" y="92">3</text>
<text x="375.7" y="92">4</text>
<text x="273.6" y="100.8">A1B12</text>
<text x="172.7" y="104.3">2</text>
<text x="174.2" y="106.1">GND</text>
<text x="272.1" y="102.6">GND</text>
<text x="49.2" y="118.4">74</text>
<text x="81.3" y="118.4">27</text>
<text x="50.7" y="120.2">VSS</text>
<text x="79.8" y="120.2">VSS</text>
<text x="81.3" y="143.1">20</text>
<text x="79.8" y="144.9">VSSA</text>
<text x="81.3" y="178.4">10</text>
<text x="79.8" y="180.2">VSS</text>
<text x="367.1" y="197.8">1</text>
<text x="338.5" y="201.3">7</text>
<text x="340" y="203.1">GND</text>
<text x="365.6" y="199.6">GND</text>
<text x="49.2" y="206.6">99</text>
<text x="50.7" y="208.4">VSS</text>
<text x="158" y="244" transform="rotate(-90 158 244)">3</text>
<text x="161.6" y="244" transform="rotate(-90 161.6 244)">2</text>
<text x="165.1" y="244" transform="rotate(-90 165.1 244)">1</text>
</g>
<g font-size="3.2" fill="#366">
<text x="292.8" y="159.3">Kapasit</text>
<text x="307.7" y="159.3">r Hesab</text>
<text x="292.8" y="162.5">2*(20-5)&gt;=30</text>
<text x="292.8" y="165.7">Piyasada bulunabilrli</text>
<text x="328.7" y="165.7">i ve s</text>
<text x="340.4" y="165.7">n</text>
<text x="345.6" y="165.7">r</text>
<text x="292.8" y="168.9">de</text>
<text x="299.8" y="168.9">er kullanmmamak i</text>
<text x="333.8" y="168.9">in 33 pf tercih edildi</text>
</g>
</svg>
